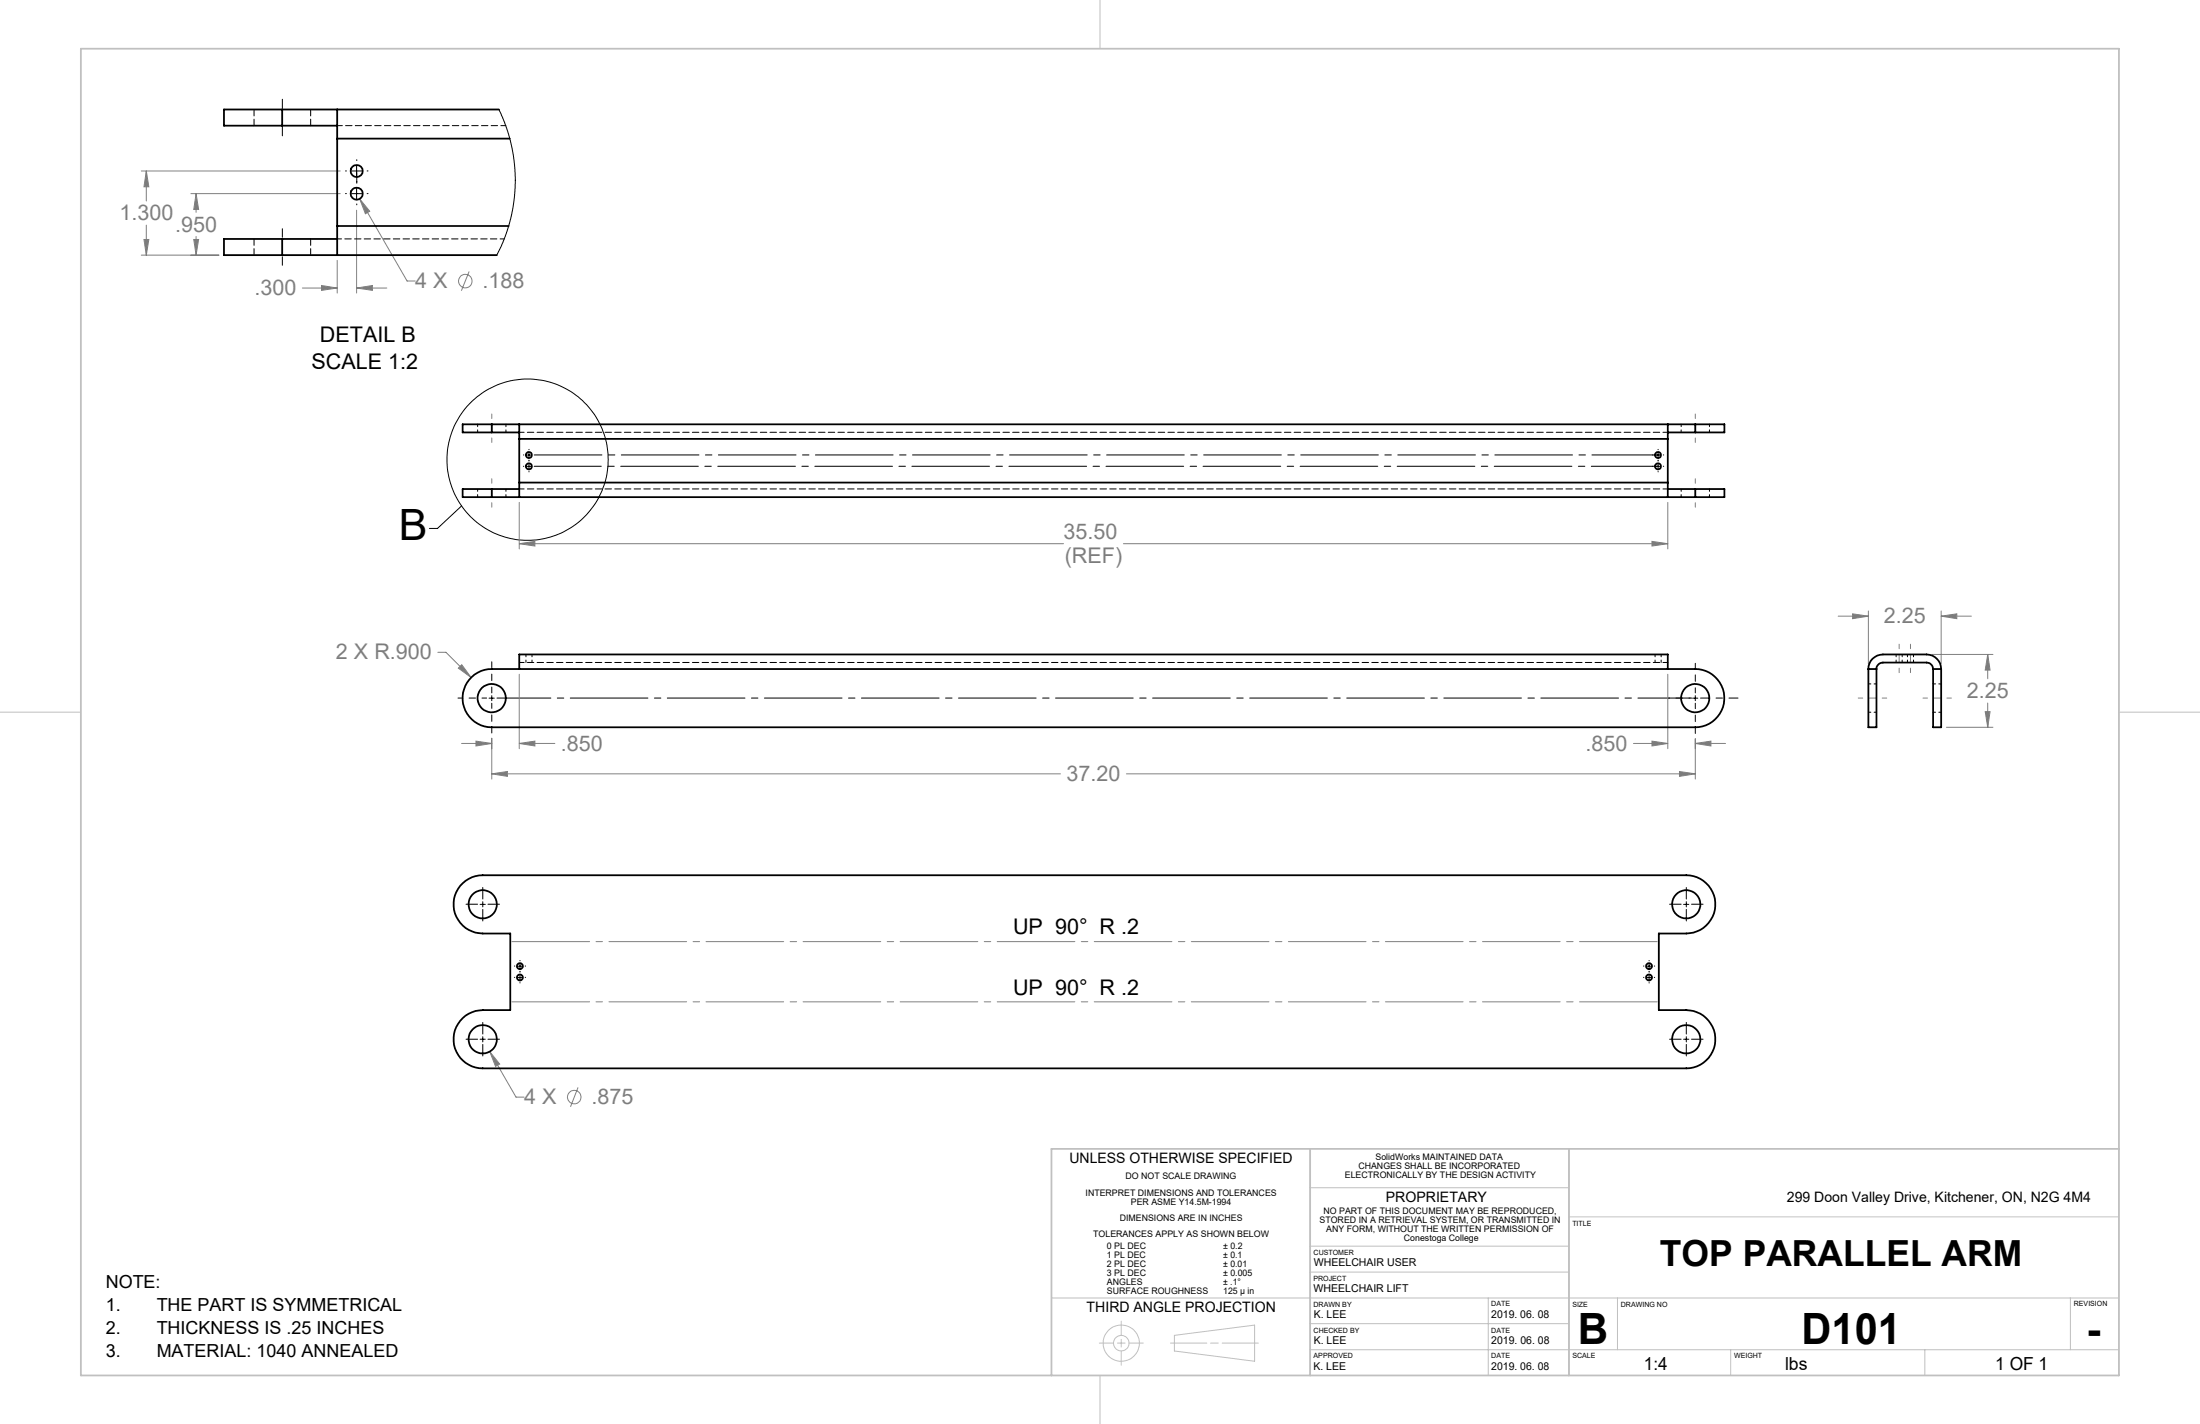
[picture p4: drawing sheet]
<svg xmlns="http://www.w3.org/2000/svg" width="432mm" height="279mm" viewBox="0 0 432 279" stroke-linecap="round" stroke-linejoin="round" font-family="sans-serif">
<g fill="none" stroke="#c0c0c0" stroke-width=".2">
<path d="M215.9 0v9.6M0 139.7h15.9M415.9 139.7h15.9M206.4 225.4v44.5M257.1 233h50.8M257.1 225.4v44.5M307.9 238.8h108M307.9 225.4v44.5M206.4 254.7h209.5M220.1 259.2v2.8M257.1 249.6h50.8M257.1 244.5h50.8"/>
<path d="M257.1 259.7h50.8M292.1 254.7v15.2M317.5 254.7v10.1M406.4 254.7v10.1M215.8 263.5h2.7M215.9 269.9v9.5M219.3 263.5h1.5M220.1 262.8v1.5M220.1 265.1v2.8M221.6 263.5h2.8M229.7 263.5h7.2M230.5 262l15.7-2v7.1l-15.7-2z"/>
<path d="M237.6 263.5h1.5M239.9 263.5h7.1M257.1 264.8h158.8M339.7 264.8v5.1M377.8 264.8v5.1"/>
<circle cx="220.1" cy="263.5" r="3.6"/>
<circle cx="220.1" cy="263.6" r="1.53"/>
</g>
<path d="M15.9 9.6h400v260.3h-400zM257.1 225.4v44.5M307.9 225.4v44.5M415.9 225.4h-209.5v44.5" fill="none" stroke="#c0c0c0" stroke-width=".35"/>
<g fill="none" stroke="#808080" stroke-width=".2">
<path d="M27.7 33.5h39.1M28.7 33.5l.5 3.2h-.9zM28.7 33.5v5.9M37.5 38h29.3M38.5 38l.5 3.1h-1zM38.5 38v3.7M70.6 39l2 2.5-.9 .4zM70.6 39l9.3 16.1h1.6M27.7 50.1h15.3M28.3 47h.9l-.5 3.1zM28.7 44.2v5.9M38 47h1l-.5 3.1z"/>
<path d="M38.5 46.4v3.7M59.3 56.5h6.9M63.1 56l3.1 .5-3.1 .5zM66.2 51.1v6.4M70 56.5l3.1-.5v1zM70 41.2v16.3M70 56.5h5.9M92.1 53.3l-1.5 3.7M101.9 98.6v9.1M327.3 98.6v9.1M101.9 106.7l3.1-.5v.9zM101.9 106.7h106.8"/>
<path d="M220.5 106.7h106.8M324.2 106.2l3.1 .5-3.1 .4zM366.7 119.9v10.3M381 119.9v10.3M85.9 128h1.6l5 4.9M90.6 130.4l1.9 2.5-2.5-1.8zM101.9 132.3v14.6M327.3 132.3v14.6M360.8 120.9h5.9M363.6 120.4l3.1 .5-3.1 .5zM379.2 128.4h12M381 120.9l3.1-.5v1z"/>
<path d="M381 120.9h5.9M389.6 139.6h1l-.5 3.1zM390.1 128.4l.5 3.1h-1zM390.1 128.4v4.8M390.1 137.9v4.8M90.6 145.9h5.9M93.4 145.4l3.1 .5-3.1 .5zM96.5 151.8l3.1-.4v.9zM96.5 144.9v8M96.5 151.8h111.6M101.9 145.9l3.1-.5v1zM101.9 145.9h7"/>
<path d="M221.1 151.8h111.6M320.6 145.9h6.7M324.2 145.4l3.1 .5-3.1 .5zM329.6 151.4l3.1 .4-3.1 .5zM332.7 145.9l3.1-.5v1zM332.7 145v7.9M332.7 145.9h6M382 142.7h9.2M96.1 206.3l2 2.5-.8 .4zM96.1 206.3l5.2 9h1.6M113.5 213.4l-1.5 3.8"/>
<circle cx="91.3" cy="55.2" r="1.32"/>
<circle cx="112.7" cy="215.2" r="1.33"/>
</g>
<g fill="none" stroke="#000" stroke-width=".2">
<path d="M69 38h2M69 33.5h2M70 32.5v2.1M70 37v2M90.6 99.3l-4.7 4.4h-1.6M103.3 91.5h1M103.3 89.3h1M103.8 88.8v1M103.8 91v1M324.9 91.5h1M324.9 89.3h1M325.4 88.8v1"/>
<path d="M325.4 91v1M96 137h1M96.5 136.5v1M332.2 137h1M332.7 136.5v1M94.2 177.4h1M94.8 176.9v1M330.4 177.4h1.1M331 176.9v1M101.5 189.6h1.1M101.5 191.8h1.1M102.1 189.1v1"/>
<path d="M102.1 191.3v1M323.1 189.6h1.1M323.1 191.8h1.1M323.7 189.1v1M323.7 191.3v1M94.2 203.9h1M94.8 203.4v1M330.4 203.9h1.1M331 203.4v1"/>
<circle cx="103.6" cy="90.2" r="15.8"/>
</g>
<path d="M96.5 138v5.8M332.7 136v-5.9M332.7 138v5.9" fill="none" stroke="#000" stroke-width=".2" stroke-dasharray="15.2 1.3 1.3 1.3" stroke-dashoffset="14.2"/>
<path d="M331.7 137h-4.2" fill="none" stroke="#000" stroke-width=".2" stroke-dasharray="15.2 1.3 1.3 1.3" stroke-dashoffset="15"/>
<path d="M333.8 137h7.3" fill="none" stroke="#000" stroke-width=".2" stroke-dasharray="15.2 1.3 1.3 1.3" stroke-dashoffset="13.5"/>
<path d="M96.5 136v-6.1" fill="none" stroke="#000" stroke-width=".2" stroke-dasharray="15.2 1.3 1.3 1.3" stroke-dashoffset="14.1"/>
<path d="M95.5 137h-5.6" fill="none" stroke="#000" stroke-width=".2" stroke-dasharray="15.2 1.3 1.3 1.3" stroke-dashoffset="14.3"/>
<path d="M97.5 137h234.6" fill="none" stroke="#000" stroke-width=".2" stroke-dasharray="15.2 1.3 1.3 1.3" stroke-dashoffset="4.7"/>
<g fill="none" stroke="#000" stroke-width=".2" stroke-dasharray="15.2 1.3 1.3 1.3">
<path d="M68 38h-.2M68 33.5h-.2M70 36v-2.2M70 31.5v-.2M70 35.6v.1M72.1 38h.1M72.1 33.5h.1M70 40v.2M102.8 91.5h-.1M102.8 89.3h-.1M103.8 90.5v-.1M103.8 92.5v.1"/>
<path d="M103.8 88.2h.1M103.8 90.3v.1M324.4 91.5h-.1M324.4 89.3h-.1M325.4 90.5v-.1M325.4 92.5v.1M325.4 88.2h.1M325.4 90.3v.1M326.5 91.5h.1M326.5 89.3h.1M93.7 177.4h-2.2M94.8 176.4v-2.3"/>
<path d="M94.8 178.4v2.3M95.8 177.4h2.2M330 177.4h-2.3M331 176.4v-2.3M331 178.4v2.3M332 177.4h2.3M101 189.5h.1M101 191.8h.1M102.1 188.5v-.1M102.1 190.6v.1M102.1 190.8v-.1M102.1 192.8v.1"/>
<path d="M103.1 189.5h.1M103.1 191.8h.1M322.7 189.5h-.1M322.7 191.8h-.1M323.7 188.5v-.1M323.7 190.6v.1M323.7 190.8v-.1M323.7 192.8v.1M324.7 189.5h.1M324.7 191.8h.1M93.7 203.9h-2.2M94.8 202.9v-2.3"/>
<path d="M94.8 204.9v2.3M95.8 203.9h2.2M330 203.9h-2.3M331 202.9v-2.3M331 204.9v2.3M332 203.9h2.3"/>
</g>
<path d="M55.4 26.7v-7.2M55.4 52.1v-7.2" fill="none" stroke="#000" stroke-width=".2" stroke-dasharray="15.2 1.3 1.3 1.3" stroke-dashoffset="13.6"/>
<path d="M104.8 91.5h220.7" fill="none" stroke="#000" stroke-width=".2" stroke-dasharray="15.2 1.3 1.3 1.3" stroke-dashoffset="2.1"/>
<path d="M104.8 89.3h220.9" fill="none" stroke="#000" stroke-width=".2" stroke-dasharray="15.2 1.3 1.3 1.3" stroke-dashoffset="1.9"/>
<path d="M96.5 86.8v-5.6M96.5 99.5v-5.6M332.7 86.8v-5.6M332.7 99.5v-5.6M370.3 137h-5.6M372.8 132v-5.6M375 132v-5.6M383 137h-5.6" fill="none" stroke="#808080" stroke-width=".2" stroke-dasharray="15.2 1.3 1.3 1.3" stroke-dashoffset="14.4"/>
<path d="M100.2 196.6h225.4M325.6 184.8h-225.4" fill="none" stroke="#808080" stroke-width=".2" stroke-dasharray="15.2 1.3 1.3 1.3" stroke-dashoffset="-.3"/>
<path d="M96.5 151.8l3.1-.4v.9zM329.6 151.4l3.1 .4-3.1 .5zM90.6 130.4l-.6 .7 2.5 1.8zM93.4 145.4l3.1 .5-3.1 .5zM101.9 145.9l3.1-.5v1zM332.7 145.9l3.1-.5v1zM324.2 145.4l3.1 .5-3.1 .5zM101.9 106.7l3.1-.5v.9zM324.2 106.2l3.1 .5-3.1 .4zM38 47h1l-.5 3.1zM38.5 38l.5 3.1h-1zM63.1 56l3.1 .5-3.1 .5zM70 56.5l3.1-.5v1zM70.6 39l1.1 2.9 .9-.4zM28.3 47h.9l-.5 3.1zM28.7 33.5l.5 3.2h-.9zM96.1 206.3l1.2 2.9 .8-.4zM363.6 120.4l3.1 .5-3.1 .5zM381 120.9l3.1-.5v1zM390.1 128.4l.5 3.1h-1zM389.6 139.6h1l-.5 3.1z" fill="#808080"/>
<g fill="none" stroke="#000" stroke-width=".35">
<path d="M55.4 21.5h-11.4v3.2h11.4M55.4 21.5h42.5M55.4 21.5v3.2M55.4 24.7h10.8M66.2 21.5v5.7M66.2 27.2h33.8M66.2 27.2v17.1M55.4 46.9h-11.4v3.2h11.4M55.4 50.1h42.1M55.4 46.9v3.2M55.4 46.9h10.8M66.2 44.3v5.8"/>
<path d="M66.2 44.3h33.6M96.5 96h-5.7v1.5h5.7M96.5 83.3h-5.7v1.5h5.7M96.5 83.3h236.2M96.5 97.5h236.2M96.5 84.8h5.4M96.5 83.3v1.5M96.5 96v1.5M96.5 96h5.4M101.9 83.3v2.8M101.9 94.7v2.8M101.9 86.1h225.4"/>
<path d="M101.9 94.7h225.4M101.9 86.1v8.6M327.3 83.3v2.8M327.3 94.7v2.8M327.3 86.1v8.6M327.3 84.8h5.4M327.3 96h5.4M332.7 83.3h5.8v1.5h-5.8M332.7 96h5.8v1.5h-5.8M332.7 83.3v1.5M332.7 96v1.5M92.6 132.8a5.5 5.5 0 0 1 3.9-1.5h236.2a5.7 5.7 0 0 1 5.7 5.7 5.7 5.7 0 0 1-5.7 5.7h-236.2a5.7 5.7 0 0 1-5.3-3.6 5.7 5.7 0 0 1 1.4-6.3z"/>
<path d="M101.9 131.3v-2.9h225.4v2.9M366.7 131.3v11.4h1.6v-11.4M366.7 131.3a2.83 2.83 0 0 1 2.9-2.9h8.5a2.89 2.89 0 0 1 2.9 2.9M366.7 131.3h1.6M368.3 131.3a1.26 1.26 0 0 1 1.3-1.3h8.5a1.33 1.33 0 0 1 1.3 1.3M379.4 131.3v11.4h1.6v-11.4M379.4 131.3h1.6M90.8 173.3a5.5 5.5 0 0 1 4-1.6h236.2a5.7 5.7 0 0 1 5.7 5.7 5.7 5.7 0 0 1-5.7 5.8h-5.4v15h5.4a5.7 5.7 0 0 1 5.7 5.7 5.7 5.7 0 0 1-5.7 5.7h-236.2a5.7 5.7 0 0 1-5.8-5.7 5.7 5.7 0 0 1 5.8-5.7h5.4v-15h-5.4a5.7 5.7 0 0 1-5.4-3.6 5.7 5.7 0 0 1 1.4-6.3z"/>
<circle cx="70" cy="38" r="1.2"/>
<circle cx="70" cy="33.5" r="1.2"/>
<circle cx="103.8" cy="91.5" r=".59"/>
<circle cx="103.8" cy="89.3" r=".59"/>
<circle cx="325.4" cy="91.5" r=".59"/>
<circle cx="325.4" cy="89.3" r=".59"/>
<circle cx="96.5" cy="137" r="2.77"/>
<circle cx="332.7" cy="137" r="2.77"/>
<circle cx="94.7" cy="177.4" r="2.77"/>
<circle cx="331" cy="177.4" r="2.77"/>
<circle cx="102" cy="189.6" r=".58"/>
<circle cx="102" cy="191.8" r=".58"/>
<circle cx="323.6" cy="189.6" r=".58"/>
<circle cx="323.6" cy="191.8" r=".58"/>
<circle cx="94.7" cy="203.9" r="2.78"/>
<circle cx="330.9" cy="203.9" r="2.78"/>
</g>
<path d="M66.2 24.7h33.1M101.9 84.8h225.4M327.3 95.9h-225.4M101.9 130h225.4" fill="none" stroke="#000" stroke-width=".2" stroke-dasharray="1.3 .6" stroke-dashoffset=".3"/>
<g fill="none" stroke="#000" stroke-width=".2" stroke-dasharray="1.3 .6" stroke-dashoffset=".8">
<path d="M93.7 83.2v1.6M93.7 95.9v1.6M99.3 84.8v-1.6M99.3 97.5v-1.6M330 83.2v1.6M330 95.9v1.6M335.5 84.8v-1.6M335.5 97.5v-1.6M103.2 128.4v1.6M104.4 130v-1.6M324.8 128.4v1.6M326 130v-1.6"/>
<path d="M366.7 139.7h1.6M368.3 134.2h-1.6M372.2 128.4v1.6M373.3 130v-1.6M374.4 128.4v1.6M375.6 130v-1.6M379.4 139.7h1.6M381 134.2h-1.6"/>
</g>
<path d="M97.9 21.5l1.5 3.7 1.1 4 .5 3.1 .1 3.8-.2 3.3-.7 3.6-1.2 4-1.5 3.1" fill="none" stroke="#000" stroke-width=".2"/>
<path d="M99 46.9h-32.8" fill="none" stroke="#000" stroke-width=".2" stroke-dasharray="1.3 .6" stroke-dashoffset=".4"/>
<path d="M49.9 21.5v3.2M61 24.7v-3.2M49.9 46.9v3.2M61 50.1v-3.2" fill="none" stroke="#000" stroke-width=".2" stroke-dasharray="1.3 .6"/>
<g font-size="8.5">
<text x="78.3" y="106">B</text>
<text x="309.7" y="263.8">B</text>
<text x="353.6" y="263.7">D101</text>
<text x="409.5" y="263.7">-</text>
</g>
<text font-size="7.1" x="325.8" y="248.4">TOP PARALLEL ARM</text>
<g font-size="4.2" fill="#808080">
<text x="23.5" y="43.2">1.300</text>
<text x="34.4" y="45.4">.950</text>
<text x="50" y="57.9">.300</text>
<text x="81.5" y="56.6">4 X</text>
<text x="94.7" y="56.6">.188</text>
<text x="208.8" y="105.7">35.50</text>
<text x="209" y="110.4">(REF)</text>
<text x="369.7" y="122.3">2.25</text>
<text x="65.9" y="129.4">2 X R.900</text>
<text x="386" y="137">2.25</text>
<text x="110.1" y="147.3">.850</text>
<text x="311.2" y="147.3">.850</text>
<text x="209.3" y="153.2">37.20</text>
<text x="102.9" y="216.7">4 X</text>
<text x="116.1" y="216.7">.875</text>
</g>
<g font-size="4.2">
<text x="62.8" y="67.1">DETAIL B</text>
<text x="61.1" y="72.4">SCALE 1:2</text>
<text x="198.8" y="183.2">UP 90° R .2</text>
<text x="198.8" y="195.2">UP 90° R .2</text>
</g>
<g font-size="3.5">
<text x="20.7" y="252.7">NOTE:</text>
<text x="20.7" y="257.2">1.</text>
<text x="30.7" y="257.2">THE PART IS SYMMETRICAL</text>
<text x="20.7" y="261.8">2.</text>
<text x="30.7" y="261.8">THICKNESS IS .25 INCHES</text>
<text x="20.7" y="266.3">3.</text>
<text x="30.7" y="266.3">MATERIAL: 1040 ANNEALED</text>
<text x="322.7" y="268.9">1:4</text>
<text x="350.4" y="268.9">lbs</text>
<text x="391.6" y="268.9">1 OF 1</text>
</g>
<g font-size="2.8">
<text x="209.9" y="228.2">UNLESS OTHERWISE SPECIFIED</text>
<text x="272" y="235.8">PROPRIETARY</text>
<text x="350.7" y="235.8">299 Doon Valley Drive, Kitchener, ON, N2G 4M4</text>
<text x="213.3" y="257.5">THIRD ANGLE PROJECTION</text>
</g>
<g font-size="2.1">
<text x="257.9" y="248.5">WHEELCHAIR USER</text>
<text x="257.8" y="253.5">WHEELCHAIR LIFT</text>
<text x="257.8" y="263.7">K. LEE</text>
<text x="257.9" y="258.6">K. LEE</text>
<text x="292.7" y="258.6">2019. 06. 08</text>
<text x="292.7" y="263.7">2019. 06. 08</text>
<text x="257.8" y="268.8">K. LEE</text>
<text x="292.7" y="268.7">2019. 06. 08</text>
</g>
<g font-size="1.8">
<text x="270" y="227.7">SolidWorks MAINTAINED DATA</text>
<text x="220.9" y="231.4">DO NOT SCALE DRAWING</text>
<text x="264" y="231.2">ELECTRONICALLY BY THE DESIGN ACTIVITY</text>
<text x="266.6" y="229.4">CHANGES SHALL BE INCORPORATED</text>
<text x="213.1" y="234.7">INTERPRET DIMENSIONS AND TOLERANCES</text>
<text x="219.8" y="239.7">DIMENSIONS ARE IN INCHES</text>
<text x="222" y="236.5">PER ASME Y14.5M-1994</text>
<text x="259" y="240">STORED IN A RETRIEVAL SYSTEM, OR TRANSMITTED IN</text>
<text x="259.8" y="238.2">NO PART OF THIS DOCUMENT MAY BE REPRODUCED,</text>
<text x="214.6" y="242.7">TOLERANCES APPLY AS SHOWN BELOW</text>
<text x="217.3" y="245">0 PL DEC</text>
<text x="240.1" y="245">± 0.2</text>
<text x="260.3" y="241.7">ANY FORM, WITHOUT THE WRITTEN PERMISSION OF</text>
<text x="275.6" y="243.5">Conestoga College</text>
<text x="217.3" y="246.8">1 PL DEC</text>
<text x="217.3" y="248.5">2 PL DEC</text>
<text x="217.3" y="250.3">3 PL DEC</text>
<text x="240.1" y="246.7">± 0.1</text>
<text x="240.1" y="248.5">± 0.01</text>
<text x="240.1" y="250.3">± 0.005</text>
<text x="217.3" y="252">ANGLES</text>
<text x="217.3" y="253.8">SURFACE ROUGHNESS</text>
<text x="240.1" y="252">± .1°</text>
<text x="240.1" y="253.8">125 µ in</text>
</g>
<g font-size="1.4">
<text x="308.6" y="240.5">TITLE</text>
<text x="257.8" y="251.3">PROJECT</text>
<text x="257.8" y="246.2">CUSTOMER</text>
<text x="257.8" y="256.4">DRAWN BY</text>
<text x="292.7" y="256.3">DATE</text>
<text x="308.6" y="256.4">SIZE</text>
<text x="318.1" y="256.4">DRAWING NO</text>
<text x="407.1" y="256.3">REVISION</text>
<text x="257.8" y="261.5">CHECKED BY</text>
<text x="292.7" y="261.5">DATE</text>
<text x="257.8" y="266.5">APPROVED</text>
<text x="292.7" y="266.5">DATE</text>
<text x="308.6" y="266.5">SCALE</text>
<text x="340.4" y="266.5">WEIGHT</text>
</g>
</svg>
